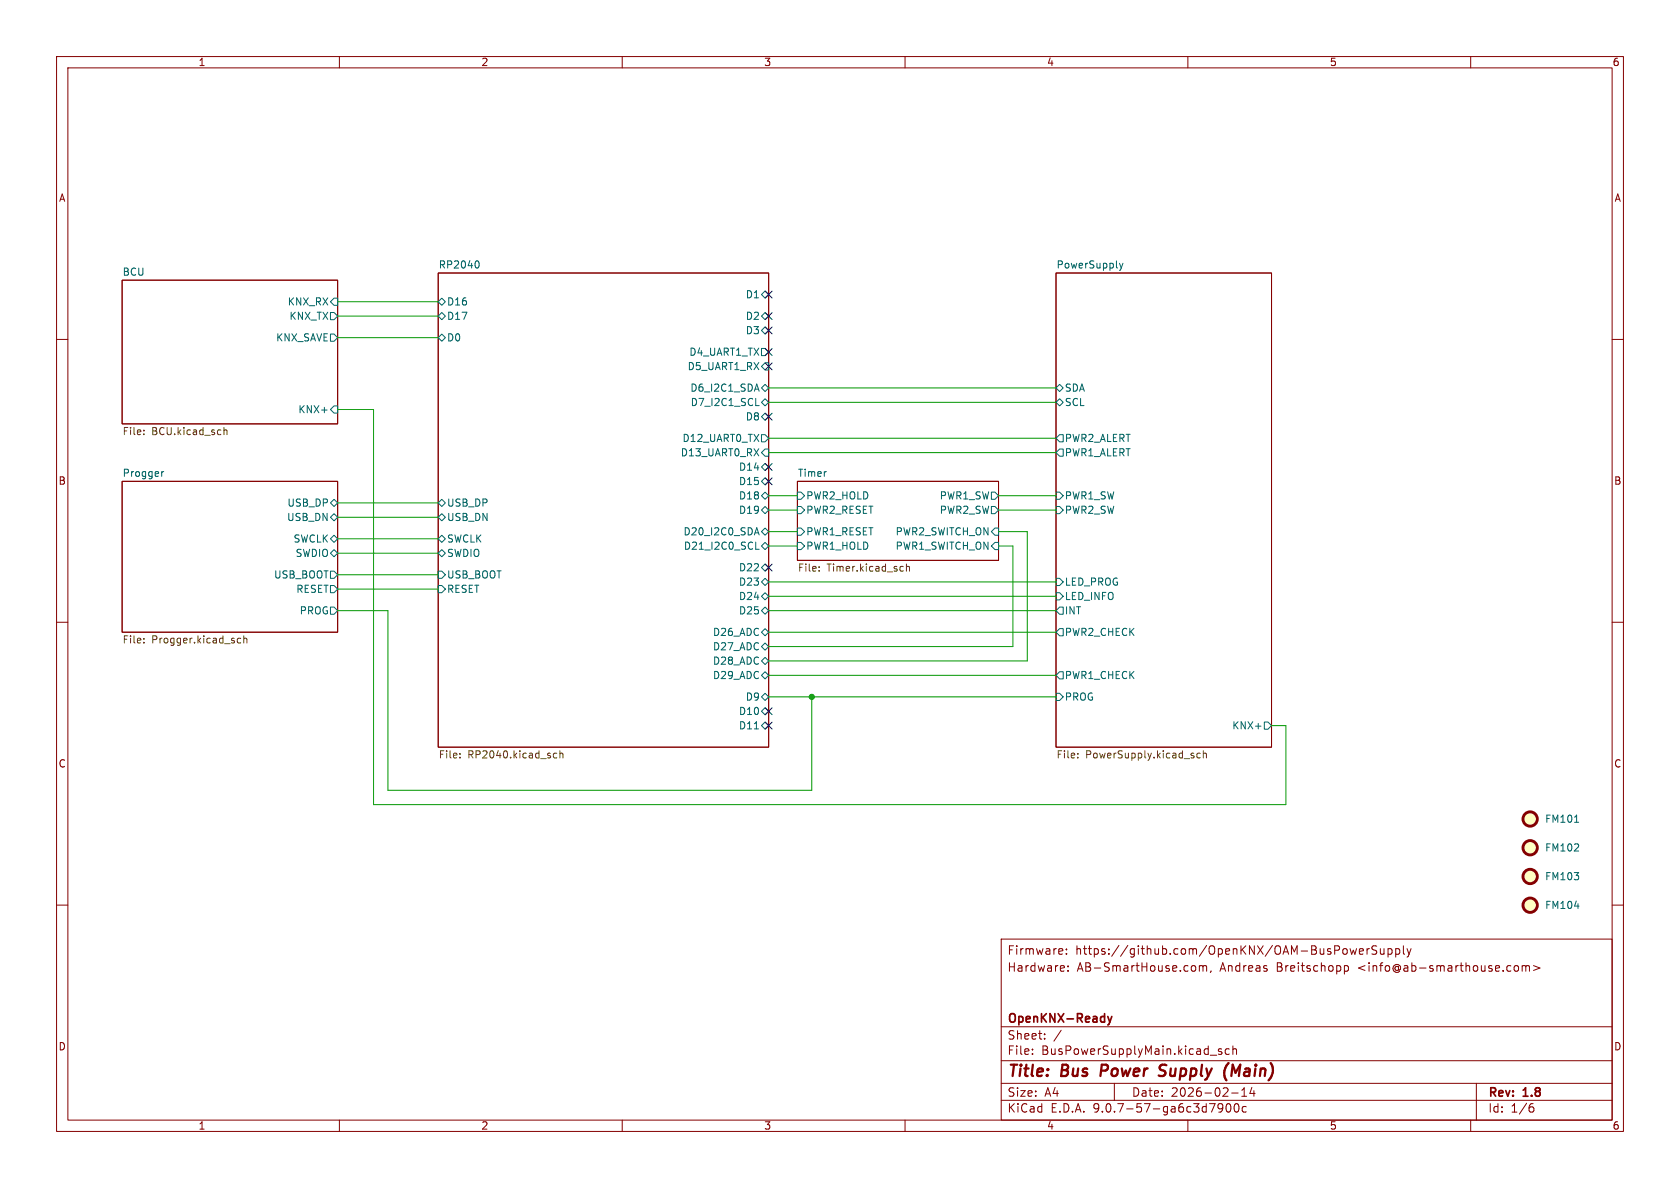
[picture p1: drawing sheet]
<svg xmlns="http://www.w3.org/2000/svg" width="297mm" height="210mm" viewBox="0 0 297 210" stroke-linecap="round" stroke-linejoin="round" font-family="sans-serif">
<g fill="none" stroke="#840000" stroke-width=".18">
<path d="M10 10h277v190h-277zM12 12h273v186h-273zM60 10v2M110 10v2M160 10v2M210 10v2M260 10v2M21.6 49.5h38.1v25.4h-38.1zM77.5 48.3h58.4v83.8h-58.4zM186.7 48.3h38.1v83.8h-38.1zM10 60h2M285 60h2"/>
<path d="M21.6 85.1h38.1v26.7h-38.1zM141 85.1h35.5v14h-35.5zM10 110h2M285 110h2M10 160h2M177 166h108v32h-108zM187.8 167.8l.1 .3-.7 .1M188.5 168.6v.1M188.5 167.8v.1M188.8 171.6v.1M188.8 170.8v.1M211.1 170.7l.3 .3v.4l-.3 .3"/>
<path d="M212 170.8l.5-.1 .2 .2M212 170.7v1M212.7 170.9l.2-.2 .3 .1 .1 .9M212.7 170.9v.8M214.1 171.6l-.1 .3M237.7 170.8l.4-.1 .3 .3v.4l-.2 .2h-.5M237.7 170.7v1.5M239.8 167.7l-.3 1-.3-.7-.2 .7M240.3 168.2l.7-.1v-.3l-.5-.1-.2 .2 .1 .7h.6M241.7 167.7v1M242.1 167.7l-.3 .1-.1 .2M243.4 167.3l-.6-.1-.2 .1v.5l.6 .3 .2 .3-.3 .3-.6-.1"/>
<path d="M244 167.7l.1 .9 .4 .1 .2-.1M244.7 167.7v1M245.4 167.8l.4-.1 .3 .3v.4l-.1 .2h-.6M245.4 167.7v1.5M246.7 167.8l.5-.1 .3 .3v.4l-.2 .2h-.6M246.7 167.7v1.5M248.1 167.2v1.3l.2 .2M248.7 167.7l.4 1M249.1 168.7l-.1 .4-.3 .1M249.5 167.7l-.4 1M267.8 170.8l.4-.1 .3 .3v.4l-.3 .3-.4-.1-.1-.2v-.4zM269.1 170.8l.4-.1 .2 .2"/>
<path d="M269.1 170.7v1M269.7 170.9l.3-.2 .3 .1 .1 .9M269.7 170.9v.8M271.1 170.7l1.1 .4-1.1 .5M285 160h2M60 198v2M110 198v2M160 198v2M177 194.5h108M177 191.5h108M177 187.5h108M177 181.5h108"/>
<path d="M182.5 186.3v.1M182.5 185.5v.1M184.7 183.6v.1M184.7 182.8v.1M187.6 182.1l-1.3 2M197 191.5v3M210 198v2M214 186.5h1.1M216 185.5l-.4-.1-.2 .2 .1 .2 .5 .2v.3h-.6M216.2 195.7l-.3 .3h-.3l-.3-.3 .2-.5 .4-.1 .2 .1a.99 .99 0 0 1-.4 1.4h-.2M216.9 195.2l.2-.1a.81 .81 0 0 1 .6 .6 .81 .81 0 0 1-.3 .8l-.2 .1a.81 .81 0 0 1-.3-1.4zM217.3 185.5l-.4-.1-.3 .3v.4l.1 .2h.6"/>
<path d="M217.7 193.2h1.2M218 185.5l.2-.1 .3 .1 .1 .9M218 184.9v1.5M218.3 195.2l.2-.1a.81 .81 0 0 1 .6 .6 .81 .81 0 0 1-.3 .8l-.1 .1a.81 .81 0 0 1-.4-1.4zM219.5 193.8h.9M219.5 192.7l.5-.4v1.5M220.3 195.7l-.4-.1-.3 .3v.4l.1 .2h.6M221.3 192.2l-.3 1.1h.9M221.7 192.8v1M260 198v2M261 191.5v6.5M270.6 195.7h.4l.2 .3-.1 .5-.5 .1"/>
<path d="M271 195.1l-.4 .1"/>
</g>
<path d="M194.8 188.2l-.3 2M205.9 190a.85 .85 0 0 1-1.1 .1M205.9 188.2l-.6 .1a.46 .46 0 0 0-.3 .5 .46 .46 0 0 0 .3 .4l.6 .2M217.2 187.9l-.1 .1M218.4 189.6l-.5-1.4-.2 2" fill="none" stroke="#840000" stroke-width=".4"/>
<path d="M195.8 179.7l.4 1M196.6 179.7l-.4 1M196.2 180.7l-.1 .3-.3 .2" fill="none" stroke="#840000" stroke-width=".3"/>
<g fill="none" stroke="#006464" stroke-width=".18">
<path d="M58.4 59.1h.7l.6 .6-.6 .6h-.7zM58.4 55.2h.7l.6 .7-.6 .6h-.7zM59.1 52.7h.6v1.3h-.6l-.7-.7zM77.5 59.7l.6-.6 .6 .6-.6 .6zM77.5 55.9l.6-.7 .6 .7-.6 .6zM77.5 53.3l.6-.6 .6 .6-.6 .7zM84.4 46.1a.79 .79 0 0 1 0 1.3M134.6 52.1l.7-.7 .6 .7-.6 .6zM134.6 58.4l.7-.6 .6 .6-.6 .7zM134.6 55.9l.7-.7 .6 .7-.6 .6zM197.9 46.5l.3 .9M198.2 47.4l-.3 .4"/>
<path d="M198.5 46.5l-.3 .9M59.1 71.8h.6v1.2h-.6l-.7-.6zM133.6 71.7h.6M133.8 67.9l.4 1.3M134.6 76.8h.7l.6 .7-.6 .6h-.7zM134.6 71.1l.7-.6 .6 .6-.6 .7zM134.6 73.7l.7-.7 .6 .7-.6 .6zM134.6 68.6l.7-.7 .6 .7-.6 .6zM134.6 64.8l.7-.7h.6v1.3h-.6zM134.6 61.6h.7l.6 .6-.6 .7h-.7zM186.7 71.1l.6-.6 .7 .6-.7 .7zM186.7 68.6l.6-.7 .7 .7-.7 .6z"/>
<path d="M187.3 76.8h.7v1.3h-.7l-.6-.6zM28.6 83.4v.8M28.9 83.4l-.3 .2M58.4 95.3l.7-.7 .6 .7-.6 .6zM59.1 90.8l.6 .6-.6 .7-.7-.7zM59.1 88.3l.6 .6-.6 .6-.7-.6zM59.1 97.2l.6 .6-.6 .6-.7-.6zM77.5 88.9l.6-.6 .6 .6-.6 .6zM77.5 91.4l.6-.6 .6 .6-.6 .7zM77.5 97.8l.6-.6 .6 .6-.6 .6zM77.5 95.3l.6-.7 .6 .7-.6 .6zM133.5 94.2h.6"/>
<path d="M133.6 97.1h.6M133.8 93.3l.4 1.3M134.6 94l.7-.7 .6 .7-.6 .6zM134.6 90.2l.7-.7 .6 .7-.6 .6zM134.6 87.6l.7-.6 .6 .6-.6 .7zM134.6 96.5l.7-.6 .6 .6-.6 .7zM134.6 82.6l.7-.7 .6 .7-.6 .6zM134.6 85.1l.7-.6 .6 .6-.6 .6zM134.6 80l.7-.6h.6v1.2h-.6zM141 95.9h.6l.6 .6-.6 .7h-.6zM141 93.3h.6l.6 .7-.6 .6h-.6zM141 87h.6l.6 .6-.6 .7h-.6z"/>
<path d="M141 89.5h.6l.6 .7-.6 .6h-.6zM175.3 94l.6-.7h.6v1.3h-.6zM175.3 87h.6l.6 .6-.6 .7h-.6zM175.3 89.5h.6l.6 .7-.6 .6h-.6zM175.9 95.9h.6v1.3h-.6l-.6-.7zM186.7 80l.6-.6h.7v1.2h-.7zM186.7 87h.6l.7 .6-.7 .7h-.6zM186.7 89.5h.6l.7 .7-.7 .6h-.6zM58.4 103.5h.7l.6 .6-.6 .7h-.7zM58.4 107.3h.7l.6 .7-.6 .6h-.7zM58.4 101h.7l.6 .6-.6 .6h-.7zM77.5 103.5h.6l.6 .6-.6 .7h-.6z"/>
<path d="M77.5 101h.6l.6 .6-.6 .6h-.6zM134.6 102.9l.7-.7 .6 .7-.6 .6zM134.6 100.3l.7-.6 .6 .6-.6 .7zM134.6 108l.7-.7 .6 .7-.6 .6zM134.6 119.4l.7-.7 .6 .7-.6 .6zM134.6 116.8l.7-.6 .6 .6-.6 .7zM134.6 114.3l.7-.6 .6 .6-.6 .6zM134.6 105.4l.7-.6 .6 .6-.6 .6zM134.6 111.8l.7-.7 .6 .7-.6 .6zM186.7 102.2h.6l.7 .7-.7 .6h-.6zM186.7 104.8h.6l.7 .6-.7 .6h-.6zM187.3 107.3h.7v1.3h-.7l-.6-.6z"/>
<path d="M187.3 118.7h.7v1.3h-.7l-.6-.6zM187.3 111.1h.7v1.3h-.7l-.6-.6zM133.4 128.8h.7M134.6 125.7l.7-.6 .6 .6-.6 .7zM134.6 123.2l.7-.6 .6 .6-.6 .6zM134.6 128.3l.7-.7 .6 .7-.6 .6zM186.7 122.6h.6l.7 .6-.7 .6h-.6zM223.5 127.6h.7l.6 .7-.6 .6h-.7zM278.4 145.4h.7M278.4 160.2h.7"/>
</g>
<g fill="none" stroke="#725600" stroke-width=".18">
<path d="M25.4 76.7v.1M25.4 76.1v.1M39.6 75.6v1.2M39.6 76.1l.2-.1 .3 .1v.7M160.2 99.7v1.3M25.4 112.9v.1M25.4 113.5v.2M41.9 113.4l.3 .3 .4-.1M42.6 112.9l-.4-.1-.3 .3M43.1 112.9l.2-.1 .3 .1v.8M43.1 112.4v1.3M144.8 100.8v.2"/>
<path d="M144.8 100.2v.1M159.3 100.1l.4 .1M159.7 100.9l-.4 .1M160.2 100.2l.2-.1 .3 .1 .1 .8M81.3 133.9v.1M81.3 133.2v.1M97.9 133.9l.2 .1 .3-.1M98.4 133.2l-.3-.1-.2 .2M99 133.3l.2-.2 .3 .1v.8M99 132.7v1.3M190.5 133.9v.1M190.5 133.2v.1"/>
<path d="M212.2 133.2l-.4-.1-.2 .3 .1 .5h.5M212.7 133.3l.2-.2 .3 .1 .1 .8M212.7 132.7v1.3"/>
</g>
<g fill="#ffffc2" stroke="#ffffc2" stroke-width=".18">
<circle cx="270.5" cy="154.9" r="1.27"/>
<circle cx="270.5" cy="144.8" r="1.27"/>
<circle cx="270.5" cy="149.9" r="1.27"/>
<circle cx="270.5" cy="160" r="1.27"/>
</g>
<g fill="none" stroke="#840000" stroke-width=".51">
<circle cx="270.5" cy="154.9" r="1.27"/>
<circle cx="270.5" cy="144.8" r="1.27"/>
<circle cx="270.5" cy="149.9" r="1.27"/>
<circle cx="270.5" cy="160" r="1.27"/>
</g>
<g fill="none" stroke="#009600" stroke-width=".18">
<path d="M59.7 55.9h17.8M59.7 59.7h17.8M59.7 53.3h17.8M59.7 72.4h6.3v69.8h161.3v-13.9h-2.5M135.9 71.1h50.8M135.9 77.5h50.8M135.9 68.6h50.8M59.7 88.9h17.8M59.7 91.4h17.8M59.7 95.3h17.8M59.7 97.8h17.8M135.9 96.5h5.1"/>
<path d="M135.9 94h5.1M135.9 87.6h5.1M135.9 90.2h5.1M135.9 80h50.8M176.5 96.5h2.6v17.8h-43.2M176.5 94h5.1v22.8h-45.7M176.5 87.6h10.2M176.5 90.2h10.2M59.7 108h8.9v31.7h74.9v-16.5M59.7 101.6h17.8M59.7 104.1h17.8M135.9 108h50.8"/>
<path d="M135.9 119.4h50.8M135.9 105.4h50.8M135.9 111.8h50.8M135.9 102.9h50.8M135.9 123.2h50.8"/>
</g>
<g fill="none" stroke="#000084" stroke-width=".18">
<path d="M135.3 57.8l1.2 1.2M135.3 55.3l1.2 1.2M135.3 51.5l1.2 1.2M136.5 57.8l-1.2 1.2M136.5 55.3l-1.2 1.2M136.5 51.5l-1.2 1.2M135.3 64.2l1.2 1.2M135.3 61.6l1.2 1.2M135.3 73.1l1.2 1.2M136.5 64.2l-1.2 1.2M136.5 61.6l-1.2 1.2M136.5 73.1l-1.2 1.2"/>
<path d="M135.3 84.5l1.2 1.2M135.3 81.9l1.2 1.3M135.3 99.7l1.2 1.2M136.5 84.5l-1.2 1.2M136.5 81.9l-1.2 1.3M136.5 99.7l-1.2 1.2M135.3 125.1l1.2 1.2M135.3 127.7l1.2 1.2M136.5 125.1l-1.2 1.2M136.5 127.7l-1.2 1.2"/>
</g>
<circle cx="143.5" cy="123.2" r=".46" fill="#009600" stroke="#009600" stroke-width=".18"/>
<g font-size="2.8" fill="#840000">
<text x="178" y="190.9">Title:</text>
<text x="187.7" y="190.9">Bus</text>
<text x="195.4" y="190.9">Power</text>
<text x="206.6" y="190.9">Supply</text>
<text x="218.8" y="190.9">(Main)</text>
</g>
<g font-size="2.1" fill="#840000">
<text x="178" y="172">Hardware:</text>
<text x="178" y="169">Firmware:</text>
<text x="190.1" y="169">https://github.com/OpenKNX/OAM-BusPowerSupply</text>
<text x="190.4" y="172">AB-SmartHouse.com,</text>
<text x="215.7" y="172">Andreas</text>
<text x="225.8" y="172">Breitschopp</text>
<text x="240.3" y="172">&lt;info@ab-smarthouse.com&gt;</text>
<text x="178" y="184">Sheet:</text>
<text x="178" y="181.2">OpenKNX-Ready</text>
<text x="178" y="186.7">File:</text>
<text x="184.1" y="186.7">BusPowerSupplyMain.kicad_sch</text>
<text x="178" y="196.9">KiCad</text>
<text x="178" y="194.1">Size:</text>
<text x="184.7" y="194.1">A4</text>
<text x="185.7" y="196.9">E.D.A.</text>
<text x="193.3" y="196.9">9.0.7-57-ga6c3d7900c</text>
<text x="200" y="194.1">Date:</text>
<text x="207" y="194.1">2026-02-14</text>
<text x="263" y="194.3">Rev:</text>
<text x="263" y="196.9">Id:</text>
<text x="267.1" y="196.9">1/6</text>
<text x="269.4" y="194.3">1.8</text>
</g>
<g font-size="1.8" fill="#840000">
<text x="35" y="11.9">1</text>
<text x="85" y="11.9">2</text>
<text x="135" y="11.9">3</text>
<text x="185" y="11.9">4</text>
<text x="235" y="11.9">5</text>
<text x="285" y="11.9">6</text>
<text x="10.3" y="35.9">A</text>
<text x="285.3" y="35.9">A</text>
<text x="10.3" y="85.9">B</text>
<text x="285.3" y="85.9">B</text>
<text x="10.3" y="135.9">C</text>
<text x="285.3" y="135.9">C</text>
<text x="10.3" y="185.9">D</text>
<text x="285.3" y="185.9">D</text>
<text x="35" y="199.9">1</text>
<text x="85" y="199.9">2</text>
<text x="135" y="199.9">3</text>
<text x="185" y="199.9">4</text>
<text x="235" y="199.9">5</text>
<text x="285" y="199.9">6</text>
</g>
<g font-size="1.8" fill="#006464">
<text x="77.5" y="47.5">RP2040</text>
<text x="186.7" y="47.5">PowerSupply</text>
<text x="21.6" y="48.8">BCU</text>
<text x="131.7" y="52.9">D1</text>
<text x="50.8" y="54.2">KNX_RX</text>
<text x="51.1" y="56.7">KNX_TX</text>
<text x="78.9" y="56.7">D17</text>
<text x="78.9" y="54.2">D16</text>
<text x="131.7" y="59.3">D3</text>
<text x="131.7" y="56.7">D2</text>
<text x="48.7" y="60.6">KNX_SAVE</text>
<text x="78.9" y="60.6">D0</text>
<text x="121.5" y="65.6">D5_UART1_RX</text>
<text x="121.8" y="63.1">D4_UART1_TX</text>
<text x="121.9" y="69.4">D6_I2C1_SDA</text>
<text x="122" y="72">D7_I2C1_SCL</text>
<text x="188.2" y="72">SCL</text>
<text x="188.2" y="69.4">SDA</text>
<text x="52.6" y="73.3">KNX+</text>
<text x="131.7" y="74.5">D8</text>
<text x="120.3" y="80.9">D13_UART0_RX</text>
<text x="120.6" y="78.3">D12_UART0_TX</text>
<text x="130.5" y="83.4">D14</text>
<text x="188.2" y="80.9">PWR1_ALERT</text>
<text x="188.2" y="78.3">PWR2_ALERT</text>
<text x="21.6" y="84.4">Progger</text>
<text x="50.7" y="89.8">USB_DP</text>
<text x="78.9" y="89.8">USB_DP</text>
<text x="130.5" y="88.5">D18</text>
<text x="130.5" y="86">D15</text>
<text x="141" y="84.4">Timer</text>
<text x="142.4" y="88.5">PWR2_HOLD</text>
<text x="166" y="88.5">PWR1_SW</text>
<text x="188.2" y="88.5">PWR1_SW</text>
<text x="50.6" y="92.3">USB_DN</text>
<text x="78.9" y="92.3">USB_DN</text>
<text x="120.7" y="94.8">D20_I2C0_SDA</text>
<text x="130.5" y="91">D19</text>
<text x="142.4" y="94.8">PWR1_RESET</text>
<text x="142.4" y="91">PWR2_RESET</text>
<text x="158.2" y="94.8">PWR2_SWITCH_ON</text>
<text x="166" y="91">PWR2_SW</text>
<text x="188.2" y="91">PWR2_SW</text>
<text x="51.8" y="96.1">SWCLK</text>
<text x="52.2" y="98.7">SWDIO</text>
<text x="78.9" y="98.7">SWDIO</text>
<text x="78.9" y="96.1">SWCLK</text>
<text x="120.8" y="97.4">D21_I2C0_SCL</text>
<text x="130.5" y="101.2">D22</text>
<text x="142.4" y="97.4">PWR1_HOLD</text>
<text x="158.2" y="97.4">PWR1_SWITCH_ON</text>
<text x="48.4" y="102.5">USB_BOOT</text>
<text x="52.3" y="105">RESET</text>
<text x="78.9" y="105">RESET</text>
<text x="78.9" y="102.5">USB_BOOT</text>
<text x="130.5" y="103.7">D23</text>
<text x="130.5" y="106.3">D24</text>
<text x="188.2" y="103.7">LED_PROG</text>
<text x="188.2" y="106.3">LED_INFO</text>
<text x="52.9" y="108.8">PROG</text>
<text x="125.9" y="112.6">D26_ADC</text>
<text x="130.5" y="108.8">D25</text>
<text x="188.2" y="108.8">INT</text>
<text x="188.2" y="112.6">PWR2_CHECK</text>
<text x="125.9" y="117.7">D28_ADC</text>
<text x="125.9" y="115.2">D27_ADC</text>
<text x="125.9" y="120.2">D29_ADC</text>
<text x="131.7" y="124.1">D9</text>
<text x="188.2" y="124.1">PROG</text>
<text x="188.2" y="120.2">PWR1_CHECK</text>
<text x="130.5" y="126.6">D10</text>
<text x="130.5" y="129.1">D11</text>
<text x="217.7" y="129.1">KNX+</text>
<text x="273.1" y="145.6">FM101</text>
<text x="273.1" y="155.8">FM103</text>
<text x="273.1" y="150.7">FM102</text>
<text x="273.1" y="160.9">FM104</text>
</g>
<g font-size="1.8" fill="#725600">
<text x="21.6" y="77.2">File:</text>
<text x="26.8" y="77.2">BCU.kicad_sch</text>
<text x="141" y="101.4">File:</text>
<text x="146.2" y="101.4">Timer.kicad_sch</text>
<text x="21.6" y="114.1">File:</text>
<text x="26.8" y="114.1">Progger.kicad_sch</text>
<text x="77.5" y="134.4">File:</text>
<text x="82.7" y="134.4">RP2040.kicad_sch</text>
<text x="186.7" y="134.4">File:</text>
<text x="191.9" y="134.4">PowerSupply.kicad_sch</text>
</g>
</svg>
